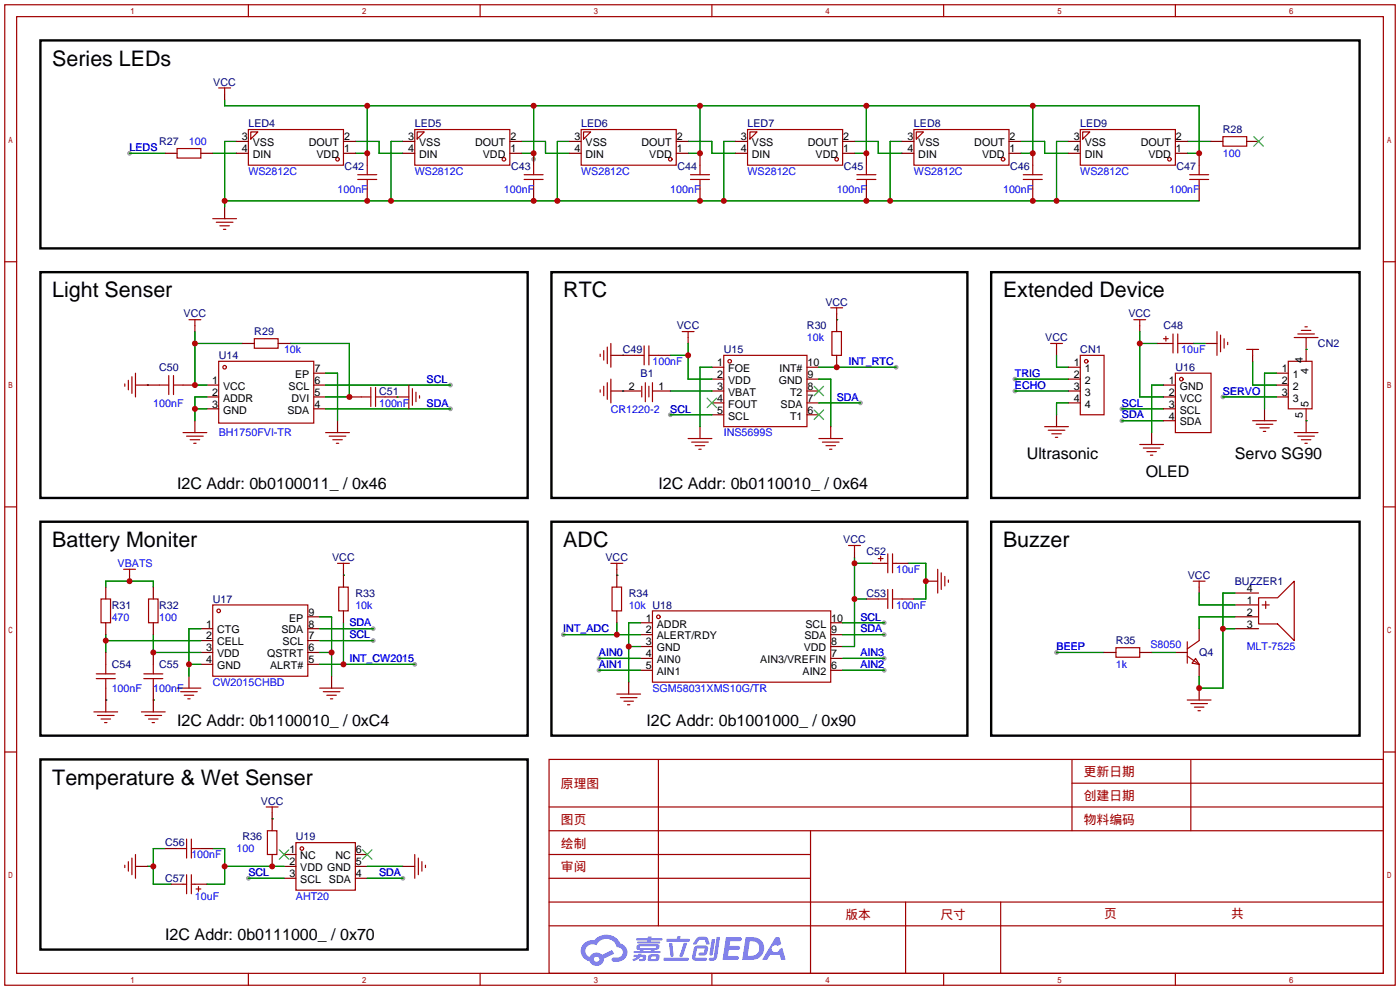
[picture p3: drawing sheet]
<svg xmlns="http://www.w3.org/2000/svg" width="299mm" height="212mm" viewBox="0 0 299 212" stroke-linecap="round" stroke-linejoin="round" font-family="sans-serif">
<g fill="#999">
<circle cx="53.1" cy="187.7" r=".51"/>
<circle cx="86.1" cy="187.7" r=".51"/>
<circle cx="79.8" cy="134.4" r=".51"/>
<circle cx="79.8" cy="136.9" r=".51"/>
<circle cx="96.3" cy="82.3" r=".51"/>
<circle cx="96.3" cy="87.4" r=".51"/>
<circle cx="191.5" cy="78.5" r=".51"/>
<circle cx="183.9" cy="86.1" r=".51"/>
<circle cx="143.3" cy="88.6" r=".51"/>
<circle cx="189" cy="133.1" r=".51"/>
<circle cx="189" cy="135.6" r=".51"/>
<circle cx="189" cy="140.7" r=".51"/>
<circle cx="189" cy="143.3" r=".51"/>
<circle cx="128" cy="140.7" r=".51"/>
<circle cx="128" cy="143.3" r=".51"/>
<circle cx="120.4" cy="135.6" r=".51"/>
<circle cx="216.9" cy="81" r=".51"/>
<circle cx="216.9" cy="83.6" r=".51"/>
<circle cx="239.8" cy="87.4" r=".51"/>
<circle cx="239.8" cy="89.9" r=".51"/>
<circle cx="27.7" cy="32.8" r=".51"/>
<circle cx="114" cy="34" r=".51"/>
<circle cx="225.8" cy="139.4" r=".51"/>
<circle cx="88.6" cy="142" r=".51"/>
<circle cx="261.4" cy="84.8" r=".51"/>
</g>
<g fill="none" stroke="#a10000" stroke-width=".25">
<path d="M1 1h297.2v209.6h-297.2zM3.6 3.6h292.1v204.4h-292.1zM53.1 1v2.6M102.6 1v2.6M152.1 1v2.6M201.7 1v2.6M251.2 1v2.6M1 55.9h2.6M295.7 55.9h2.5M1 108.3h2.6M295.7 108.3h2.5M1 160.7h2.6"/>
<path d="M117.3 162.3h178.4v45.7h-178.4zM117.3 177.5h178.4M117.3 172.5h178.4M140.7 162.3v35.6M173.2 177.5v30.5M229.1 162.3v15.2M229.1 167.4h66.6M254.5 162.3v15.2M295.7 160.7h2.5M117.3 182.6h55.9M117.3 197.9h178.4M117.3 192.8h178.4"/>
<path d="M117.3 187.7h55.9M193.5 192.8v15.2M213.9 192.8v15.2M53.1 208v2.6M102.6 208v2.6M152.1 208v2.6M201.7 208v2.6M251.2 208v2.6"/>
</g>
<g fill="#5487ff">
<path d="M155.2 200.3h2.6a.48 .48 0 0 1 .7 .4 .48 .48 0 0 1-.6 .4h-1.8l-.2 1.1h1.9a.43 .43 0 0 1 .4 .4 .43 .43 0 0 1-.5 .4h-1.9l-.2 1.3h1.7a.45 .45 0 0 1 .5 .2 .45 .45 0 0 1-.1 .6h-3.3z"/>
<path d="M165.7 200.3h.9l.4 1.5-.8 .3a.84 .84 0 0 0-1.2 .3 .84 .84 0 0 0 .4 1.1 .84 .84 0 0 0 1.1-.4l.1-.2 .6-.3 .7 2.5h-1l-.2-1h-2.1l-.6 1h-1.1z"/>
<path d="M152.1 200.8h.7l-.5 3.1a.36 .36 0 0 1-.3 .3 .36 .36 0 0 1-.4-.3z"/>
<path d="M153.2 200.2h.7l-.6 4.3a1.13 1.13 0 0 1-1.8 .6l.2-.4h.7l.2-.2z"/>
<path d="M148.9 200.6l.6-.4h1a.77 .77 0 0 1 .9 .5l.3 1-.2 .2h-.5l-.3-.9-.2-.2-1 .1-.7 1-.6-.1-.1-.2z"/>
<path d="M148.4 202.4l.6-.3h1.7a.81 .81 0 0 1 .7 .5 .81 .81 0 0 1-.2 .8 .81 .81 0 0 1-.9 .8h-.7a.32 .32 0 0 1-.3-.3 .32 .32 0 0 1 .4-.3h.7l.2-.9-1.6 .1-.4 1.8 2.2 .1a.32 .32 0 0 1 .3 .4 .32 .32 0 0 1-.4 .2h-2.2l-.5-.3-.1-.5z"/>
<path d="M141.9 204.7h5a.33 .33 0 0 1 .3 .3 .33 .33 0 0 1-.3 .3h-4.9l-.2-.1z"/>
<path d="M146.1 201.5h.8l-.7 2a.98 .98 0 0 1-.7 1.1l-.3-.3z"/>
<path d="M143 201.6h.7l.3 2.5a.34 .34 0 0 1-.3 .4 .34 .34 0 0 1-.4-.3z"/>
<path d="M142.5 200.7h2.1l.3-.6h.6l-.1 .6h1.7a.32 .32 0 0 1 .4 .3 .32 .32 0 0 1-.4 .3h-4.5l-.2-.2z"/>
<path d="M135.5 204.1h.9l.1-.3h.6v.3h.8a.82 .82 0 0 1-.5 1.3h-.8v-.4l.7-.1 .1-.3a.68 .68 0 0 0-1 .4l-1.1 .4-.1-.4 .9-.5h-.7z"/>
<path d="M136 200.5h2.4l.1-.3h.7v.3h2.2l.2 .3-.2 .2h-2.3v.2h1.8l.2 .3-.2 .1h-4.5l-.1-.4h2l.1-.2h-2.3l-.1-.2z"/>
<path d="M159.4 200.3l-.8 4.9h1.7a2.5 2.5 0 0 0 3-2.5 2.5 2.5 0 0 0-3.1-2.4zM160.3 201.1a1.61 1.61 0 0 1 2 1.5 1.61 1.61 0 0 1-1.8 1.7h-.7z"/>
<path d="M136.2 202a.55 .55 0 0 0-.2 .8 .55 .55 0 0 0 .7 .2l.1 .3h-1.3v.3l5.4 .1 .3-.2-.2-.2h-1.2l.2-.3a.7 .7 0 0 0 .8-.3 .7 .7 0 0 0 0-.8l-4.2-.1zM136.8 202.3l3.3-.1 .1 .1-.2 .3h-3.2zM137.5 203h1.7l-.2 .3h-1.4z"/>
<path d="M138.6 204.2a1.05 1.05 0 0 0 0 1.2 2.91 2.91 0 0 0 2.2-.2 .98 .98 0 0 0 0-1.2h-1.6zM139.2 204.5l.9-.1 .1 .4-.2 .2-.8-.1z"/>
<path d="M124.9 201.6a2.23 2.23 0 0 0-.7 2.3 2.23 2.23 0 0 0 1.8 1.6 1.58 1.58 0 0 0 1.8 .9 1.58 1.58 0 0 0 1.3-1.5l2.2-1.1-.5-.7-2.1 1a1.65 1.65 0 0 0-2.7 .4 1.45 1.45 0 0 1-.8-1.9 1.45 1.45 0 0 1 2-.7l.3 .1a2.3 2.3 0 0 1 2.3-1.3 2.3 2.3 0 0 1 2 1.7 1.12 1.12 0 0 1 1.3 1 1.12 1.12 0 0 1-1.1 1.2h-.7a.45 .45 0 0 0-.6 .4 .45 .45 0 0 0 .5 .5 2.21 2.21 0 0 0 2.2-.5 2.21 2.21 0 0 0 .5-2.3 2.13 2.13 0 0 0-1.3-1.1 3.3 3.3 0 0 0-5.6-.7l-1.1 .1zM127 205a.57 .57 0 0 1 1.1 0 .57 .57 0 0 1-1.1 0z"/>
</g>
<g fill="none" stroke="#a10000" stroke-width=".25">
<path d="M46.7 18.8h2.6M48 18.8v1.3M37.8 31.8h5.1v2h-5.1zM53.1 27.7h20.3v7.6h-20.3zM53.6 28.2h1.5l-1.5 1.5zM76.5 38.4h4M76.5 37.3h4M78.5 35.3v2M78.5 38.4v2M88.6 27.7h20.4v7.6h-20.4zM89.2 28.2h1.5l-1.5 1.5zM112 38.4h4.1"/>
<path d="M112 37.3h4.1M114 35.3v2M114 38.4v2M124.2 27.7h20.3v7.6h-20.3zM124.7 28.2h1.5l-1.5 1.5zM147.6 38.4h4M147.6 37.3h4M149.6 35.3v2M149.6 38.4v2M159.8 27.7h20.3v7.6h-20.3zM160.3 28.2h1.5l-1.5 1.5zM183.1 38.4h4.1"/>
<path d="M183.1 37.3h4.1M185.2 35.3v2M185.2 38.4v2M195.3 27.7h20.3v7.6h-20.3zM195.8 28.2h1.6l-1.6 1.5zM218.7 38.4h4.1M218.7 37.3h4.1M220.7 35.3v2M220.7 38.4v2M230.9 27.7h20.3v7.6h-20.3zM231.4 28.2h1.5l-1.5 1.5zM254.3 38.4h4"/>
<path d="M254.3 37.3h4M256.3 35.3v2M256.3 38.4v2M261.4 29.2h5v2h-5zM45.5 46.7h5M46.2 47.5h3.6M47 48.3h2M47.8 49h.5M29 79.8v5M40.4 68.3h2.5M41.7 68.3v1.3M46.7 77.2h20.4v13.2h-20.4z"/>
<path d="M54.4 72.4h5v2h-5zM128.3 75.7v.5M129 74.9v2.1M129.8 74.2v3.5M130.6 73.4v5.1M135.6 75.9h2.1M137.7 73.9v4.1M138.7 73.9v4.1M138.7 75.9h2M145.8 70.9h2.5M147.1 70.9v1.2M154.7 75.9h17.8v15.3h-17.8z"/>
<path d="M177.5 65.8h2.6M177.8 70.9h2v5h-2zM178.8 65.8v1.3M224.5 73.4h2.6M225.8 73.4v1.3M230.9 75.9h5.1v12.7h-5.1zM242.3 68.3h2.6M243.6 68.3v1.3M248.7 72.4h1M249.2 71.9v1M249.9 73.4h.8M250.7 71.4v4"/>
<path d="M251.2 79.8h7.6v12.7h-7.6zM251.7 73.4h.8M251.7 71.4v4M260.1 70.9v5M260.9 71.6v3.6M261.6 72.4v2M262.4 73.2v.5M266.4 74.7h2.6M267.7 74.7v1.2M275.3 77.2h5.1v10.2h-5.1zM276.6 72.1h5.1M277.4 71.4h3.5"/>
<path d="M278.1 70.6h2.1M278.9 69.8h.5M26.7 82v.5M27.4 81.3v2M28.2 80.5v3.6M34 82.3h2.1M36.1 80.3v4M37.1 80.3v4M37.1 82.3h2M39.1 92.5h5.1M39.9 93.2h3.5M40.6 94h2.1"/>
<path d="M41.4 94.7h.5M69.6 92.5h5.1M70.4 93.2h3.5M71.1 94h2.1M71.9 94.7h.5M77.2 84.8h2M79.2 82.8v4.1M80.3 82.8v4.1M80.3 84.8h2M87.4 82.3v5.1M88.1 83.1v3.5M88.9 83.8v2.1"/>
<path d="M89.7 84.6v.5M128.3 83.3v.5M129 82.5v2.1M129.8 81.8v3.5M130.6 81v5.1M137.2 82.5v2.3M137.9 81.8v4.1M138.7 82.5v2.3M139.4 81.8v4.1M147.1 93.7h5M147.8 94.5h3.6M148.6 95.2h2"/>
<path d="M149.4 96h.5M175 93.7h5.1M175.8 94.5h3.5M176.5 95.2h2.1M177.3 96h.5M223.3 91.2h5M224 91.9h3.6M224.8 92.7h2M225.6 93.5h.5M243.6 95h5.1M244.3 95.8h3.6M245.1 96.5h2"/>
<path d="M245.9 97.3h.5M267.7 89.9h5.1M268.5 90.7h3.5M269.2 91.4h2.1M270 92.2h.5M276.6 92.5h5.1M277.4 93.2h3.5M278.1 94h2.1M278.9 94.7h.5M181.4 116.6h2.5M182.6 116.6v1.3M187.7 119.4h1"/>
<path d="M188.2 118.9v1M189.7 118.4v4M190.8 118.4v4M21.6 128h2v5.1h-2zM26.4 121.7h2.6M27.7 121.7v1.2M31.7 128h2.1v5.1h-2.1zM45.5 129.3h20.3v15.2h-20.3zM72.1 120.4h2.6M72.4 125.5h2v5.1h-2zM73.4 120.4v1.3M130.6 120.4h2.5"/>
<path d="M130.8 125.5h2v5.1h-2zM131.8 120.4v1.3M139.4 130.6h38.1v15.2h-38.1zM187.7 128h2M189 120.4h.7M189.7 126v4M190.8 120.4h.7M190.8 128h2M190.8 126v4M200.4 121.7v5M201.2 122.4v3.6M201.9 123.2v2"/>
<path d="M202.7 124v.5M238.5 138.4h5.1v2.1h-5.1zM253.7 137.2v4.5M255 124.2h2.6M256.3 136.9l-2.6 1.8M256.3 124.2v1.3M269 127.8h4l3.6-3.6v12.7l-3.6-3.5h-4zM269.7 129.3h1.6M270.5 128.5v1.5M20.1 152.1h5M20.6 144h4M20.6 145h4"/>
<path d="M20.8 152.9h3.6M21.6 153.7h2M22.4 154.4h.5M22.6 142v2M22.6 145v2.1M30.2 152.1h5.1M30.7 144h4.1M30.7 145h4.1M31 152.9h3.5M31.7 153.7h2.1M32.5 154.4h.5M32.8 142v2"/>
<path d="M32.8 145v2.1M37.8 147.1h5.1M38.6 147.8h3.6M39.4 148.6h2M40.1 149.4h.5M68.3 147.1h5.1M69.1 147.8h3.5M69.8 148.6h2.1M70.6 149.4h.5M131.8 148.3h5.1M132.6 149.1h3.5M133.3 149.9h2.1"/>
<path d="M134.1 150.6h.5M253.7 140.2l2.6 1.8M253.7 149.6h5.1M254.5 150.4h3.6M255.3 151.1h2M255.5 140.7l.8 1.3-1.5-.3zM256 151.9h.5M39.9 179.3v4.1M40.9 179.3v4.1M56.9 172.5h2.5M57.1 177.5h2.1v5.1h-2.1zM58.2 172.5v1.2"/>
<path d="M26.7 184.9v.5M27.4 184.2v2M28.2 183.4v3.5M29 182.6v5.1M37.8 181.4h2.1M39.1 189h.8M39.9 186.9v4.1M40.9 186.9v4.1M40.9 181.4h2M40.9 189h.8M41.9 190h1M42.4 189.5v1"/>
<path d="M63.2 180.1h12.7v10.1h-12.7zM88.6 182.6v5.1M89.4 183.4v3.5M90.2 184.2v2M90.9 184.9v.5"/>
<circle cx="72.1" cy="34" r=".38"/>
<circle cx="107.7" cy="34" r=".38"/>
<circle cx="143.3" cy="34" r=".38"/>
<circle cx="178.8" cy="34" r=".38"/>
<circle cx="214.4" cy="34" r=".38"/>
<circle cx="249.9" cy="34" r=".38"/>
<circle cx="48" cy="78.5" r=".38"/>
<circle cx="156" cy="77.2" r=".38"/>
<circle cx="232.2" cy="77.2" r=".38"/>
<circle cx="252.5" cy="81" r=".38"/>
<circle cx="46.7" cy="130.6" r=".38"/>
<circle cx="140.7" cy="131.8" r=".38"/>
<circle cx="64.5" cy="181.4" r=".38"/>
</g>
<g fill="none" stroke="#870000" stroke-width=".25">
<path d="M35.3 32.8h2.5M42.9 32.8h2.6M48 20.1v1.2M50.5 32.8h2.6M50.5 30.2h2.6M73.4 32.8h2.5M73.4 30.2h2.5M78.5 32.8v2.5M86.1 32.8h2.5M86.1 30.2h2.5M109 32.8h2.5M109 30.2h2.5"/>
<path d="M114 32.8v2.5M121.7 32.8h2.5M121.7 30.2h2.5M144.5 32.8h2.6M144.5 30.2h2.6M149.6 32.8v2.5M157.2 32.8h2.6M157.2 30.2h2.6M180.1 32.8h2.5M180.1 30.2h2.5M185.2 32.8v2.5M192.8 32.8h2.5"/>
<path d="M192.8 30.2h2.5M215.6 32.8h2.6M215.6 30.2h2.6M220.7 32.8v2.5M228.3 32.8h2.6M228.3 30.2h2.6M251.2 32.8h2.5M251.2 30.2h2.5M256.3 32.8v2.5M258.8 30.2h2.6M266.4 30.2h2.6M48 44.2v2.5"/>
<path d="M78.5 40.4v2.5M114 40.4v2.5M149.6 40.4v2.5M185.2 40.4v2.5M220.7 40.4v2.5M256.3 40.4v2.5M41.7 69.6v1.3M51.8 73.4h2.6M59.4 73.4h2.6M67.1 79.8h2.5M130.6 75.9h5M140.7 75.9h2.6"/>
<path d="M147.1 72.1v1.3M152.1 78.5h2.6M172.5 78.5h2.5M178.8 67.1v3.8M178.8 75.9v2.6M225.8 74.7v1.2M228.3 78.5h2.6M243.6 69.6v1.3M247.4 73.4h2.5M252.5 73.4h2.5M257.6 73.4h2.5M267.7 75.9v1.3"/>
<path d="M272.8 79.8h2.5M279.1 72.1v5.1M29 82.3h5M39.1 82.3h2.6M41.7 89.9v2.6M44.2 82.3h2.5M44.2 84.8h2.5M44.2 87.4h2.5M67.1 82.3h2.5M67.1 84.8h2.5M67.1 87.4h2.5M72.1 89.9v2.6"/>
<path d="M74.7 84.8h2.5M82.3 84.8h5.1M130.6 83.6h6.3M139.4 83.6h3.9M149.6 91.2v2.5M152.1 81h2.6M152.1 83.6h2.6M152.1 86.1h2.6M152.1 88.6h2.6M172.5 81h2.5M172.5 83.6h2.5M172.5 86.1h2.5"/>
<path d="M172.5 88.6h2.5M177.5 91.2v2.5M225.8 88.6v2.6M228.3 81h2.6M228.3 83.6h2.6M228.3 86.1h2.6M246.1 92.5v2.5M248.7 82.3h2.5M248.7 84.8h2.5M248.7 87.4h2.5M248.7 89.9h2.5M270.3 87.4v2.5"/>
<path d="M272.8 82.3h2.5M272.8 84.8h2.5M279.1 87.4v5.1M182.6 117.9v1.2M22.6 125.5v2.5M22.6 133.1v2.5M22.6 139.4v2.6M27.7 122.9v1.3M32.8 125.5v2.5M32.8 133.1v2.5M32.8 139.4v2.6M42.9 134.4h2.6"/>
<path d="M42.9 136.9h2.6M42.9 139.4h2.6M65.8 134.4h2.5M65.8 136.9h2.5M65.8 139.4h2.5M65.8 131.8h2.5M73.4 121.7v3.8M73.4 130.6v2.5M131.8 121.7v3.8M131.8 130.6v2.5M136.9 133.1h2.5M136.9 135.6h2.5"/>
<path d="M136.9 138.2h2.5M177.5 133.1h2.6M177.5 135.6h2.6M177.5 138.2h2.6M185.2 128h2.5M186.4 120.4h2.6M191.5 120.4h2.6M192.8 128h2.5M197.9 124.2h2.5M236 139.4h2.5M243.6 139.4h2.5M251.2 139.4h2.5"/>
<path d="M256.3 125.5v1.2M256.3 134.4v2.5M263.9 134.4h5.1M263.9 131.8h5.1M263.9 126.7h5.1M263.9 129.3h5.1M22.6 147.1v5M32.8 147.1v5M40.4 144.5v2.6M42.9 142h2.6M65.8 142h2.5M70.9 144.5v2.6"/>
<path d="M134.4 145.8v2.5M136.9 140.7h2.5M136.9 143.3h2.5M177.5 140.7h2.6M177.5 143.3h2.6M256.3 142v2.5M256.3 147.1v2.5M58.2 173.7v3.8M29 185.2h2.5M35.3 181.4h2.5M36.6 189h2.5M41.7 189h2.5"/>
<path d="M42.9 181.4h2.6M58.2 182.6v2.6M60.7 182.6h2.5M60.7 185.2h2.5M60.7 187.7h2.5M75.9 182.6h2.6M75.9 185.2h2.6M75.9 187.7h2.6M86.1 185.2h2.5"/>
</g>
<path d="M268 29.2l2 2M270 29.2l-2 2M151.1 85.1l2.1 2M153.2 85.1l-2.1 2M174 87.6l2 2.1M174 82.5l2 2.1M176 87.6l-2 2.1M176 82.5l-2 2.1M59.7 181.6l2 2M61.7 181.6l-2 2M77.5 181.6l2 2M79.5 181.6l-2 2" fill="none" stroke="#3c3" stroke-width=".25"/>
<g fill="none" stroke="#008700" stroke-width=".25">
<path d="M27.7 32.8h7.6M45.5 32.8h5M48 21.3v1.3h208.3v10.2h-2.6M50.5 30.2h-2.5v14M75.9 30.2h5.1v2.6h5.1M78.5 22.6v10.2h-2.6M86.1 30.2h-2.5v12.7M111.5 32.8h2.5M111.5 30.2h5.1v2.6h5.1M114 22.6v11.4M121.7 30.2h-2.6v12.7M147.1 30.2h5v2.6h5.1"/>
<path d="M149.6 22.6v10.2h-2.5M157.2 30.2h-2.5v12.7M182.6 30.2h5.1v2.6h5.1M185.2 22.6v10.2h-2.6M192.8 30.2h-2.6v12.7M218.2 30.2h5.1v2.6h5M220.7 22.6v10.2h-2.5M228.3 30.2h-2.5v12.7M253.7 30.2h5.1M48 42.9h208.3M41.7 70.9v11.4h2.5M41.7 73.4h10.1"/>
<path d="M62 73.4h12.7v11.4h-5.1M69.6 79.8h2.5v10.1M133.1 75.9h.1M143.3 75.9h3.8M147.1 73.4v7.6h5M152.1 78.5h-2.5v12.7M175 78.5h16.5M178.8 68.3h.1M225.8 75.9v2.6h2.5M243.6 70.9v13.9h5.1M243.6 73.4h3.8M255 73.4h2.6"/>
<path d="M267.7 77.2v5.1h5.1M272.8 79.8h-2.5v7.6M279.1 74.7h.1M31.5 82.3h.1M41.7 87.4h2.5M44.2 84.8h-2.5v5.1M69.6 87.4h26.7M69.6 82.3h26.7M84.8 84.8h.1M133.1 83.6h.1M143.3 88.6h8.8M143.3 83.6h8.8"/>
<path d="M175 81h2.5v10.2M175 86.1h8.9M216.9 81h11.4M216.9 83.6h11.4M228.3 86.1h-2.5v2.5M239.8 87.4h8.9M239.8 89.9h8.9M248.7 82.3h-2.6v10.2M261.4 84.8h11.4M279.1 89.9h.1M182.6 119.1v19.1h-2.5M22.6 136.9h20.3"/>
<path d="M22.6 125.5v-1.3h10.2v1.3M22.6 135.6v3.8M32.8 135.6v3.8h10.1M42.9 134.4h-2.5v10.1M68.3 134.4h11.5M68.3 136.9h11.5M68.3 139.4h2.6M68.3 131.8h2.6v12.7M73.4 122.9h.1M73.4 133.1v8.9M120.4 135.6h16.5M131.8 122.9h.1"/>
<path d="M131.8 133.1v2.5M134.4 138.2h2.5M136.9 133.1h-2.5v12.7M180.1 133.1h8.9M180.1 135.6h8.9M182.6 120.4h3.8M182.6 128h2.6M194.1 120.4h3.8v7.6h-2.6M225.8 139.4h10.2M246.1 139.4h5.1M256.3 126.7v2.6h7.6M261.4 134.4h2.5"/>
<path d="M263.9 131.8h-7.6v2.6M263.9 126.7h-2.5v20.4h-5.1v-2.6M22.6 149.6h.1M32.8 149.6h.1M40.4 142h2.5M68.3 142h20.3M128 140.7h8.9M128 143.3h8.9M180.1 140.7h8.9M180.1 143.3h8.9M58.2 175h.1M31.5 185.2h1.3"/>
<path d="M35.3 181.4h-2.5v7.6h3.8M45.5 181.4h2.5v7.6h-3.8M48 185.2h12.7M53.1 187.7h7.6M78.5 187.7h7.6M78.5 185.2h7.6"/>
</g>
<path d="M8.6 8.6h282v44.5h-282zM8.6 58.2h104.2v48.2h-104.2zM117.9 58.2h88.9v48.2h-88.9zM211.8 58.2h78.8v48.2h-78.8zM8.6 111.5h104.2v45.7h-104.2zM117.9 111.5h88.9v45.7h-88.9zM211.8 111.5h78.8v45.7h-78.8zM8.6 162.3h104.2v40.6h-104.2z" fill="none" stroke="#000" stroke-width=".51"/>
<g fill="#c00">
<circle cx="40.4" cy="142" r=".63"/>
<circle cx="70.9" cy="139.4" r=".63"/>
<circle cx="41.7" cy="87.4" r=".63"/>
<circle cx="41.7" cy="82.3" r=".63"/>
<circle cx="41.7" cy="73.4" r=".63"/>
<circle cx="74.7" cy="84.8" r=".63"/>
<circle cx="178.8" cy="78.5" r=".63"/>
<circle cx="134.4" cy="138.2" r=".63"/>
<circle cx="182.6" cy="128" r=".63"/>
<circle cx="182.6" cy="120.4" r=".63"/>
<circle cx="131.8" cy="135.6" r=".63"/>
<circle cx="243.6" cy="73.4" r=".63"/>
<circle cx="78.5" cy="22.6" r=".63"/>
<circle cx="114" cy="22.6" r=".63"/>
<circle cx="78.5" cy="32.8" r=".63"/>
<circle cx="149.6" cy="22.6" r=".63"/>
<circle cx="185.2" cy="22.6" r=".63"/>
<circle cx="220.7" cy="22.6" r=".63"/>
<circle cx="220.7" cy="32.8" r=".63"/>
<circle cx="256.3" cy="32.8" r=".63"/>
<circle cx="185.2" cy="32.8" r=".63"/>
<circle cx="149.6" cy="32.8" r=".63"/>
<circle cx="114" cy="32.8" r=".63"/>
<circle cx="256.3" cy="147.1" r=".63"/>
<circle cx="261.4" cy="134.4" r=".63"/>
<circle cx="73.4" cy="142" r=".63"/>
<circle cx="147.1" cy="75.9" r=".63"/>
<circle cx="197.9" cy="124.2" r=".63"/>
<circle cx="48" cy="185.2" r=".63"/>
<circle cx="58.2" cy="185.2" r=".63"/>
<circle cx="32.8" cy="185.2" r=".63"/>
<circle cx="48" cy="42.9" r=".63"/>
<circle cx="78.5" cy="42.9" r=".63"/>
<circle cx="83.6" cy="42.9" r=".63"/>
<circle cx="114" cy="42.9" r=".63"/>
<circle cx="119.1" cy="42.9" r=".63"/>
<circle cx="149.6" cy="42.9" r=".63"/>
<circle cx="154.7" cy="42.9" r=".63"/>
<circle cx="185.2" cy="42.9" r=".63"/>
<circle cx="190.2" cy="42.9" r=".63"/>
<circle cx="225.8" cy="42.9" r=".63"/>
<circle cx="220.7" cy="42.9" r=".63"/>
<circle cx="27.7" cy="124.2" r=".63"/>
<circle cx="32.8" cy="139.4" r=".63"/>
<circle cx="22.6" cy="136.9" r=".63"/>
</g>
<g font-size="4.6">
<text x="11.2" y="14">Series LEDs</text>
<text x="11.2" y="63.6">Light Senser</text>
<text x="120.4" y="63.6">RTC</text>
<text x="214.4" y="63.6">Extended Device</text>
<text x="11.2" y="116.9">Battery Moniter</text>
<text x="120.4" y="116.9">ADC</text>
<text x="214.4" y="116.9">Buzzer</text>
<text x="11.2" y="167.7">Temperature &amp; Wet Senser</text>
</g>
<g font-size="3.4">
<text x="219.5" y="98.1">Ultrasonic</text>
<text x="244.9" y="101.9">OLED</text>
<text x="263.9" y="98.1">Servo SG90</text>
<text x="37.8" y="104.4">I2C Addr: 0b0100011_ / 0x46</text>
<text x="140.7" y="104.4">I2C Addr: 0b0110010_ / 0x64</text>
<text x="37.8" y="155.2">I2C Addr: 0b1100010_ / 0xC4</text>
<text x="138.2" y="155.2">I2C Addr: 0b1001000_ / 0x90</text>
<text x="35.3" y="201">I2C Addr: 0b0111000_ / 0x70</text>
</g>
<g font-size="2.7" fill="#a00000">
<text x="231.6" y="165.9">更新日期</text>
<text x="119.9" y="168.5">原理图</text>
<text x="231.6" y="171">创建日期</text>
<text x="119.9" y="176.1">图页</text>
<text x="231.6" y="176.1">物料编码</text>
<text x="119.9" y="181.2">绘制</text>
<text x="119.9" y="186.3">审阅</text>
<text x="180.7" y="196.4">版本</text>
<text x="201" y="196.4">尺寸</text>
<text x="236" y="196.2">页</text>
<text x="263.1" y="196.2">共</text>
</g>
<g font-size="2.3" fill="#000080">
<text x="45.6" y="18.3">VCC</text>
<text x="53.1" y="27.2">LED4</text>
<text x="88.6" y="27.2">LED5</text>
<text x="124.2" y="27.2">LED6</text>
<text x="159.8" y="27.2">LED7</text>
<text x="195.3" y="27.2">LED8</text>
<text x="230.9" y="27.2">LED9</text>
<text x="261.4" y="28.5">R28</text>
<text x="34" y="31">R27</text>
<text x="73.7" y="36.4">C42</text>
<text x="109.2" y="36.4">C43</text>
<text x="144.8" y="36.4">C44</text>
<text x="180.3" y="36.4">C45</text>
<text x="215.9" y="36.4">C46</text>
<text x="251.5" y="36.4">C47</text>
<text x="176.4" y="65.3">VCC</text>
<text x="39.2" y="67.8">VCC</text>
<text x="54.4" y="71.7">R29</text>
<text x="144.7" y="70.4">VCC</text>
<text x="172.5" y="70.4">R30</text>
<text x="241.2" y="67.8">VCC</text>
<text x="248.7" y="70.4">C48</text>
<text x="46.7" y="76.7">U14</text>
<text x="133.1" y="75.5">C49</text>
<text x="154.7" y="75.5">U15</text>
<text x="223.4" y="72.9">VCC</text>
<text x="230.9" y="75.5">CN1</text>
<text x="281.7" y="74.2">CN2</text>
<text x="34" y="79.3">C50</text>
<text x="136.9" y="80.5">B1</text>
<text x="251.2" y="79.3">U16</text>
<text x="81" y="84.4">C51</text>
<text x="71" y="119.9">VCC</text>
<text x="129.4" y="119.9">VCC</text>
<text x="180.2" y="116.1">VCC</text>
<text x="185.2" y="118.6">C52</text>
<text x="253.9" y="123.7">VCC</text>
<text x="263.9" y="125">BUZZER1</text>
<text x="23.9" y="130.1">R31</text>
<text x="34" y="130.1">R32</text>
<text x="45.5" y="128.8">U17</text>
<text x="75.9" y="127.5">R33</text>
<text x="134.4" y="127.5">R34</text>
<text x="185.2" y="127.5">C53</text>
<text x="238.5" y="137.7">R35</text>
<text x="23.9" y="142.8">C54</text>
<text x="34" y="142.8">C55</text>
<text x="256.3" y="140.2">Q4</text>
<text x="55.8" y="172">VCC</text>
<text x="51.8" y="179.6">R36</text>
<text x="63.2" y="179.6">U19</text>
<text x="35.3" y="180.9">C56</text>
<text x="35.3" y="188.5">C57</text>
</g>
<g font-size="2.3">
<text x="51.7" y="30">3</text>
<text x="73.5" y="30">2</text>
<text x="87.2" y="30">3</text>
<text x="109.1" y="30">2</text>
<text x="122.8" y="30">3</text>
<text x="144.7" y="30">2</text>
<text x="158.4" y="30">3</text>
<text x="180.2" y="30">2</text>
<text x="193.9" y="30">3</text>
<text x="215.8" y="30">2</text>
<text x="229.5" y="30">3</text>
<text x="251.3" y="30">2</text>
<text x="51.7" y="32.5">4</text>
<text x="54" y="31.2">VSS</text>
<text x="54" y="33.8">DIN</text>
<text x="66" y="31.2">DOUT</text>
<text x="67.6" y="33.8">VDD</text>
<text x="73.5" y="32.5">1</text>
<text x="87.2" y="32.5">4</text>
<text x="89.6" y="31.2">VSS</text>
<text x="89.6" y="33.8">DIN</text>
<text x="101.5" y="31.2">DOUT</text>
<text x="103.2" y="33.8">VDD</text>
<text x="109.1" y="32.5">1</text>
<text x="122.8" y="32.5">4</text>
<text x="125.1" y="31.2">VSS</text>
<text x="125.1" y="33.8">DIN</text>
<text x="137.1" y="31.2">DOUT</text>
<text x="138.8" y="33.8">VDD</text>
<text x="144.7" y="32.5">1</text>
<text x="158.4" y="32.5">4</text>
<text x="160.7" y="31.2">VSS</text>
<text x="160.7" y="33.8">DIN</text>
<text x="172.7" y="31.2">DOUT</text>
<text x="174.3" y="33.8">VDD</text>
<text x="180.2" y="32.5">1</text>
<text x="193.9" y="32.5">4</text>
<text x="196.3" y="31.2">VSS</text>
<text x="196.3" y="33.8">DIN</text>
<text x="208.2" y="31.2">DOUT</text>
<text x="209.9" y="33.8">VDD</text>
<text x="215.8" y="32.5">1</text>
<text x="229.5" y="32.5">4</text>
<text x="231.8" y="31.2">VSS</text>
<text x="231.8" y="33.8">DIN</text>
<text x="243.8" y="31.2">DOUT</text>
<text x="245.4" y="33.8">VDD</text>
<text x="251.3" y="32.5">1</text>
<text x="278.4" y="77.6" transform="rotate(-90 278.4 77.6)">4</text>
<text x="45.3" y="82">1</text>
<text x="47.7" y="83.3">VCC</text>
<text x="61.7" y="83.3">SCL</text>
<text x="63.1" y="80.8">EP</text>
<text x="67.2" y="82">6</text>
<text x="67.2" y="79.5">7</text>
<text x="134.4" y="83.3">2</text>
<text x="140.7" y="83.3">1</text>
<text x="153.3" y="78.2">1</text>
<text x="153.3" y="80.8">2</text>
<text x="153.3" y="83.3">3</text>
<text x="155.6" y="79.5">FOE</text>
<text x="155.6" y="82">VDD</text>
<text x="166.4" y="82">GND</text>
<text x="166.6" y="79.5">INT#</text>
<text x="172.6" y="83.3">8</text>
<text x="172.6" y="80.8">9</text>
<text x="172.6" y="78.2">10</text>
<text x="229.5" y="78.2">1</text>
<text x="229.5" y="80.8">2</text>
<text x="229.5" y="83.3">3</text>
<text x="231.8" y="79.5">1</text>
<text x="231.8" y="82">2</text>
<text x="249.8" y="82">1</text>
<text x="252.1" y="83.3">GND</text>
<text x="273.9" y="79.5">1</text>
<text x="273.9" y="82">2</text>
<text x="276.3" y="80.8">1</text>
<text x="276.3" y="83.3">2</text>
<text x="279.7" y="79.9" transform="rotate(-90 279.7 79.9)">4</text>
<text x="45.3" y="84.6">2</text>
<text x="45.3" y="87.1">3</text>
<text x="47.7" y="85.9">ADDR</text>
<text x="47.7" y="88.4">GND</text>
<text x="61.4" y="88.4">SDA</text>
<text x="62.3" y="85.9">DVI</text>
<text x="67.2" y="87.1">4</text>
<text x="67.2" y="84.6">5</text>
<text x="153.3" y="85.9">4</text>
<text x="153.3" y="88.4">5</text>
<text x="155.6" y="84.6">VBAT</text>
<text x="155.6" y="87.1">FOUT</text>
<text x="155.6" y="89.7">SCL</text>
<text x="166.8" y="87.1">SDA</text>
<text x="168.9" y="89.7">T1</text>
<text x="168.9" y="84.6">T2</text>
<text x="172.6" y="88.4">6</text>
<text x="172.6" y="85.9">7</text>
<text x="229.5" y="85.9">4</text>
<text x="231.8" y="84.6">3</text>
<text x="231.8" y="87.1">4</text>
<text x="249.8" y="84.6">2</text>
<text x="249.8" y="87.1">3</text>
<text x="249.8" y="89.7">4</text>
<text x="252.1" y="85.9">VCC</text>
<text x="252.1" y="88.4">SCL</text>
<text x="273.9" y="84.6">3</text>
<text x="276.3" y="85.9">3</text>
<text x="278.4" y="89.3" transform="rotate(-90 278.4 89.3)">5</text>
<text x="279.7" y="86.9" transform="rotate(-90 279.7 86.9)">5</text>
<text x="252.1" y="90.9">SDA</text>
<text x="65.9" y="131.6">9</text>
<text x="266.4" y="126.5">4</text>
<text x="266.4" y="131.6">2</text>
<text x="266.4" y="129">1</text>
<text x="44.1" y="134.1">1</text>
<text x="44.1" y="136.7">2</text>
<text x="46.4" y="135.4">CTG</text>
<text x="46.4" y="137.9">CELL</text>
<text x="60.1" y="135.4">SDA</text>
<text x="60.4" y="137.9">SCL</text>
<text x="61.8" y="132.8">EP</text>
<text x="65.9" y="136.7">7</text>
<text x="65.9" y="134.1">8</text>
<text x="138" y="132.8">1</text>
<text x="138" y="135.4">2</text>
<text x="138" y="137.9">3</text>
<text x="140.4" y="134.1">ADDR</text>
<text x="140.4" y="136.7">ALERT/RDY</text>
<text x="171.9" y="136.7">SDA</text>
<text x="172.2" y="134.1">SCL</text>
<text x="177.7" y="137.9">8</text>
<text x="177.7" y="135.4">9</text>
<text x="177.7" y="132.8">10</text>
<text x="266.4" y="134.1">3</text>
<text x="44.1" y="139.2">3</text>
<text x="44.1" y="141.7">4</text>
<text x="46.4" y="140.5">VDD</text>
<text x="46.4" y="143">GND</text>
<text x="57.1" y="140.5">QSTRT</text>
<text x="57.7" y="143">ALRT#</text>
<text x="65.9" y="141.7">5</text>
<text x="65.9" y="139.2">6</text>
<text x="138" y="140.5">4</text>
<text x="138" y="143">5</text>
<text x="140.4" y="139.2">GND</text>
<text x="140.4" y="141.7">AIN0</text>
<text x="162.5" y="141.7">AIN3/VREFIN</text>
<text x="171.8" y="139.2">VDD</text>
<text x="177.7" y="143">6</text>
<text x="177.7" y="140.5">7</text>
<text x="140.4" y="144.3">AIN1</text>
<text x="171.5" y="144.3">AIN2</text>
<text x="61.8" y="182.4">1</text>
<text x="61.8" y="184.9">2</text>
<text x="64.2" y="183.6">NC</text>
<text x="71.7" y="183.6">NC</text>
<text x="76.1" y="184.9">5</text>
<text x="76.1" y="182.4">6</text>
<text x="61.8" y="187.5">3</text>
<text x="64.2" y="186.2">VDD GND</text>
<text x="64.2" y="188.7">SCL</text>
<text x="70.3" y="188.7">SDA</text>
<text x="76.1" y="187.5">4</text>
</g>
<g font-size="2.3" fill="#00f">
<text x="27.7" y="32.3">LEDS</text>
<text x="40.4" y="31">100</text>
<text x="261.4" y="33.6">100</text>
<text x="53.1" y="37.4">WS2812C</text>
<text x="72.1" y="41.2">100nF</text>
<text x="88.6" y="37.4">WS2812C</text>
<text x="107.7" y="41.2">100nF</text>
<text x="124.2" y="37.4">WS2812C</text>
<text x="143.3" y="41.2">100nF</text>
<text x="159.8" y="37.4">WS2812C</text>
<text x="178.8" y="41.2">100nF</text>
<text x="195.3" y="37.4">WS2812C</text>
<text x="214.4" y="41.2">100nF</text>
<text x="230.9" y="37.4">WS2812C</text>
<text x="249.9" y="41.2">100nF</text>
<text x="60.7" y="75.5">10k</text>
<text x="172.5" y="72.9">10k</text>
<text x="252.5" y="75.5">10uF</text>
<text x="91.2" y="81.8">SCL</text>
<text x="139.4" y="78">100nF</text>
<text x="181.4" y="78">INT_RTC</text>
<text x="216.9" y="80.5">TRIG</text>
<text x="216.9" y="83.1">ECHO</text>
<text x="32.8" y="86.9">100nF</text>
<text x="81" y="86.9">100nF</text>
<text x="91.2" y="86.9">SDA</text>
<text x="130.6" y="88.2">CR1220-2</text>
<text x="143.3" y="88.2">SCL</text>
<text x="178.8" y="85.6">SDA</text>
<text x="239.8" y="86.9">SCL</text>
<text x="239.8" y="89.4">SDA</text>
<text x="261.4" y="84.4">SERVO</text>
<text x="46.7" y="93.2">BH1750FVI-TR</text>
<text x="154.7" y="93.2">INS5699S</text>
<text x="25.1" y="121.2">VBATS</text>
<text x="191.5" y="122.5">10uF</text>
<text x="75.9" y="130.1">10k</text>
<text x="134.4" y="130.1">10k U18</text>
<text x="191.5" y="130.1">100nF</text>
<text x="23.9" y="132.6">470</text>
<text x="34" y="132.6">100</text>
<text x="74.7" y="133.9">SDA</text>
<text x="74.7" y="136.4">SCL</text>
<text x="120.4" y="135.2">INT_ADC</text>
<text x="183.9" y="132.6">SCL</text>
<text x="183.9" y="135.2">SDA</text>
<text x="74.7" y="141.5">INT_CW2015</text>
<text x="128" y="140.2">AIN0</text>
<text x="128" y="142.8">AIN1</text>
<text x="183.9" y="140.2">AIN3</text>
<text x="183.9" y="142.8">AIN2</text>
<text x="225.8" y="139">BEEP</text>
<text x="238.5" y="142.8">1k</text>
<text x="245.9" y="138.5">S8050</text>
<text x="266.4" y="139">MLT-7525</text>
<text x="23.9" y="147.9">100nF</text>
<text x="32.8" y="147.9">100nF</text>
<text x="45.5" y="146.6">CW2015CHBD</text>
<text x="139.4" y="147.9">SGM58031XMS10G/TR</text>
<text x="40.9" y="183.4">100nF</text>
<text x="50.5" y="182.1">100</text>
<text x="53.1" y="187.2">SCL</text>
<text x="81" y="187.2">SDA</text>
<text x="41.7" y="192.3">10uF</text>
<text x="63.2" y="192.3">AHT20</text>
</g>
</svg>
